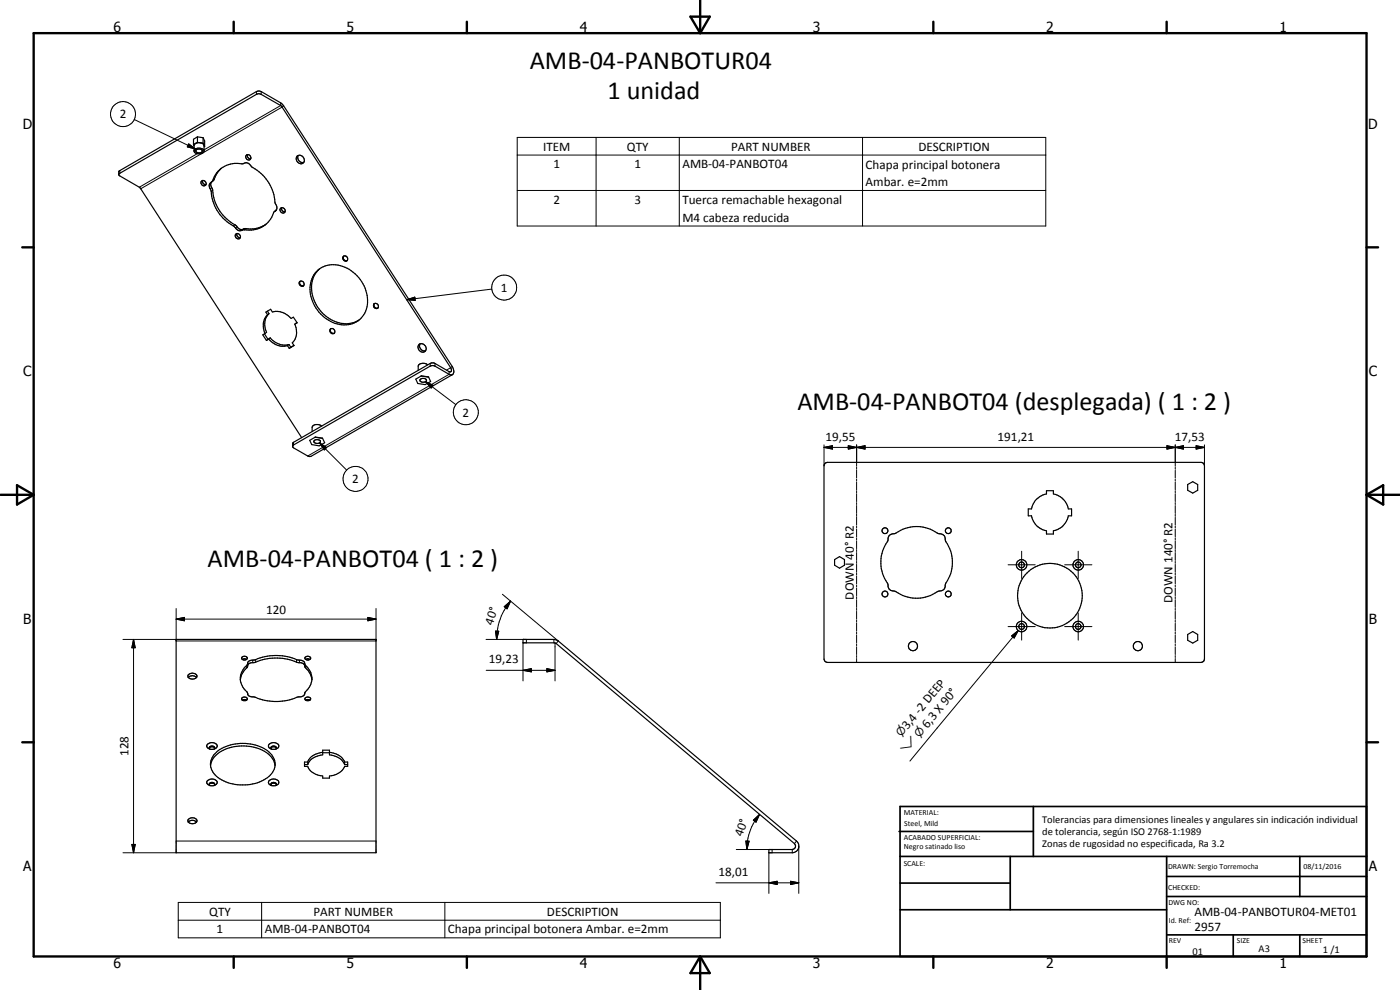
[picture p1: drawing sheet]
<svg xmlns="http://www.w3.org/2000/svg" width="420mm" height="297mm" viewBox="0 0 420 297" stroke-linecap="round" stroke-linejoin="round" font-family="sans-serif">
<g fill="none" stroke="#000" stroke-width=".35">
<path d="M35.6 52.3l41.5-24.1 .7-.1 .6 .2 5.8 3.4 51 78.6a.64 .64 0 0 1 .3 .8 .64 .64 0 0 1-.7 .4l-4.4-2.5-1.3 .1-41 23.6-.3 .3 .1 1.2 4.5 2.6 1 .1 42.4-24.5M58.1 43.4l.1 .4M58.2 45.2a1.78 1.78 0 0 1 3 .1M58.7 43.1a1.96 1.96 0 0 1 2.5 .3M58.7 43.1l-.5 .4v1.8a1.84 1.84 0 0 0 3 .1v-2M58.7 43.1l-.6 .3M58.9 45a1.22 1.22 0 0 1 1.8 .3 1.06 1.06 0 0 1-1 .6 1.06 1.06 0 0 1-.9-.8zM59.3 41.1l-1.2 .7v1.6M59.3 41.1l1.6 .2M59.3 42.7l1.6 .3M59.3 42.7l-.6 .4M59.3 41.1v1.6"/>
<path d="M60.4 54.5a.83 .83 0 0 1 1.2 0 .83 .83 0 0 1-.2 1.3 1.01 1.01 0 0 1-1-1.3zM60.8 54.1a.96 .96 0 0 0 1 1.3M60.9 41.3l.5 1v1.6M60.9 43l.3 .4M60.9 41.3v1.7M61.2 43.4l.2 .5M61.4 43.9l-.2 .1M66.5 50.5a11.1 11.1 0 0 0-2.5 3.8 1.51 1.51 0 0 0-.3 2.4 13.5 13.5 0 0 0 7.3 11.2 1.6 1.6 0 0 0 2.4 .7 8.3 8.3 0 0 0 6.5-1.4M73.9 46.6a.79 .79 0 0 1 1.3 .3 .79 .79 0 0 1-.8 1.1 .93 .93 0 0 1-.5-1.4zM74.2 46.4a.97 .97 0 0 0 1.1 1.2M89.1 46.9a1.33 1.33 0 0 1 2 .3 1.33 1.33 0 0 1-.6 1.9 1.52 1.52 0 0 1-1.4-2.2zM89.5 46.7a1.47 1.47 0 0 0 .2 1.5 1.47 1.47 0 0 0 1.5 .5"/>
<path d="M70.6 70.4a.83 .83 0 0 1 1.3 0 .83 .83 0 0 1-.2 1.3 .96 .96 0 0 1-1.1-1.3zM71.1 70.1a.92 .92 0 0 0 1 1.2M82.9 63l.2-.3-.1-1.1a6 6 0 0 1-.8-3.2 14 14 0 0 0-6.9-8.6 1.59 1.59 0 0 0-2.4-.7 7.8 7.8 0 0 0-9.2 5.4l-.6 .4-.3 .8 .6 1.6a13.2 13.2 0 0 0 7.2 10.9 1.73 1.73 0 0 0 2.6 .7 7.7 7.7 0 0 0 9-5.3l.2-.1M82.9 63l-.5 .5M84.5 62.3a.96 .96 0 0 1 1 1.3M84.5 62.3a.83 .83 0 0 0-.2 1.3 .83 .83 0 0 0 1.2 0M84.5 62.3a.97 .97 0 0 0 1 1.2M103.2 76.8a.88 .88 0 0 1 1 .4 .88 .88 0 0 1-.1 1.1M103.2 76.8a.88 .88 0 0 0-.2 1.1 .88 .88 0 0 0 1.1 .4M103.2 76.8a.9 .9 0 0 0-.1 1 .9 .9 0 0 0 .9 .4M80.3 93.3l.4 .8M80.3 94.4l-.5-.8 1.4-.8 .5 .8a5.6 5.6 0 0 1 5.7 1.9l.6-.3 1.2 1.7-.7 .4"/>
<path d="M80.3 94.4a4.8 4.8 0 0 0-.8 5.7M80.7 94.1l-.4 .3M80.7 94.1a4.8 4.8 0 0 0-.7 5.6l-.5 .4M88.5 97.3a4.8 4.8 0 0 1-.8 5.6l.6 .8-1.5 .8M89.1 96.8l-.6 .5M90.1 84.4a.88 .88 0 0 1 1 .3 .88 .88 0 0 1 0 1M90.1 84.4a.85 .85 0 0 0-.1 1.2 .85 .85 0 0 0 1.1 .1M90.1 84.4a.89 .89 0 0 0 0 1 .89 .89 0 0 0 1 .3M94.9 81.5a8 8 0 0 1 10.5-.3 10.5 10.5 0 0 1 4.1 12.7 7.3 7.3 0 0 1-10.3 2.5 10.7 10.7 0 0 1-5.6-12.8zM95.8 80.7a8.9 8.9 0 0 0-.1 12 9.5 9.5 0 0 0 11.2 3.8l1.1-.7M99.3 98.6a.9 .9 0 0 1 1 .3 .9 .9 0 0 1 .1 1M99.3 98.6a.86 .86 0 0 0-.1 1.2 .86 .86 0 0 0 1.2 .1"/>
<path d="M99.3 98.6a.9 .9 0 0 0 0 1.1 .9 .9 0 0 0 1.1 .2M112.2 91.2a.78 .78 0 0 1 1.3 .3 .78 .78 0 0 1-.8 1 .93 .93 0 0 1-.5-1.3zM112.3 91.1a.91 .91 0 0 0 .1 1 .91 .91 0 0 0 1 .3M79.4 100.2l1 1.6M79.5 100.1l-.6 .4 1.1 1.7M80.4 101.8l-.4 .4M80.7 101.8l-.7 .4M80.7 101.8a5.7 5.7 0 0 0 5.6 1.9M81.1 101.4l-.4 .4M81.1 101.4l-.7 .4M81.1 101.4a5.8 5.8 0 0 0 5.6 2M86.3 103.7l.5 .8"/>
<path d="M86.7 103.4l-.4 .3M86.7 103.4l.6 .8M87.3 104.2l-.5 .3M88.2 103.6l-.9 .6M125.8 103.3a1.35 1.35 0 0 1 1.9 .5 1.35 1.35 0 0 1-.6 1.9 1.45 1.45 0 0 1-1.5-.8 1.45 1.45 0 0 1 .2-1.6zM126.1 103.2a1.5 1.5 0 0 0 1.6 2M126.1 113.9a.99 .99 0 0 1 1.1-.5 .99 .99 0 0 1 .7 .9 1.11 1.11 0 0 1-1.9-.3zM126.4 112.8l2.2 .4M126.4 112.8l-1.6 .9 .6 1.4 2.2 .3 1.6-.9-.6-1.3M128.3 109.5a1.83 1.83 0 0 0-2.8 .4v1.2M90.5 131.3l-48.4-74.9-6.5-3.9v-.9l.2-.4 41.2-23.7 .5-.2 .9 .2 5.8 3.4 .9 .8 50.6 78.2a1.72 1.72 0 0 1 0 2.5l-.9-.1-4.4-2.5-1.3 .1-41 23.6-.3 .4M94.3 132.2a1.16 1.16 0 0 1 1.9 .4 1.16 1.16 0 0 1-2-.2z"/>
<path d="M94.6 131.2l2.2 .3M94.6 131.2l-1.6 .9 .5 1.3 2.3 .4 1.6-1-.6-1.3M96.6 127.8a1.79 1.79 0 0 0-2.9 .4v1.3M247.7 138.9l.6-.2h112.2l.6 .2 .4 .8v58l-.2 .7-.8 .4-112.6-.2-.6-.9v-58zM310.7 150.2l1.8-1.4 1.6-.6v-1h2v1a5.6 5.6 0 0 1 4.5 4.5h1v2.1h-1a5.6 5.6 0 0 1-4.5 4.5v.9h-2v-.9a5.5 5.5 0 0 1-4.5-4.5h-1v-2.1h1l.3-1.1zM356.4 145.4l1.6-.9 1.4 .9v1.7l-1.4 .9-1.6-.9zM250.5 167.9l1.5-.9 1.4 .9v1.7l-1.4 .9-1.5-.9zM266.9 160.7l.4-.3 1.3-.3a11.1 11.1 0 0 1 13 0 1.81 1.81 0 0 1 2.1 2.1 11.4 11.4 0 0 1 0 13.1 1.81 1.81 0 0 1-2.1 2.1 11.1 11.1 0 0 1-13 0 1.76 1.76 0 0 1-2.1-2.1 11.2 11.2 0 0 1 0-13.1zM52.9 191.9h59.9v64h-59.9zM72.6 197.2a.83 .83 0 0 1 1-.4 .83 .83 0 0 1 .5 .9 .83 .83 0 0 1-1 .4 .83 .83 0 0 1-.5-.9zM72.7 197.9l.6-.2 .7 .2M74.3 199.1l-.1 .3a5.2 5.2 0 0 0 0 8.4 1.39 1.39 0 0 0 1.9 1.3 17.1 17.1 0 0 0 13.6 0 1.53 1.53 0 0 0 1.9-1.5 5.1 5.1 0 0 0-.1-8.2l-.1-.3"/>
<path d="M74.3 199.6l.7-.6 1.1-.2a17.1 17.1 0 0 1 13.6 0 1.43 1.43 0 0 1 1.7 1M91.7 197.9l.6-.2 .7 .2M91.8 197.9l-.3-.3a.86 .86 0 0 1 .9-.7 .86 .86 0 0 1 .8 .7l-.2 .3M91.8 197.9l.3 .1 .9-.1M157 191.9h9.2l1.3 .4 71.5 60a1.99 1.99 0 0 1 .6 2.2 1.99 1.99 0 0 1-1.8 1.4h-7.1v-1h7.1a1.01 1.01 0 0 0 .9-.7 1.01 1.01 0 0 0-.3-1.1l-71.5-60-.7-.2h-9.2zM356.4 190.4l1.6-.9 1.4 .9v1.7l-1.4 .9-1.6-.9zM56.5 203.2a1.83 1.83 0 0 0 2.5 0M56.5 203.2a1.07 1.07 0 0 1 1.4-1.2 .95 .95 0 0 1 .9 .2 .95 .95 0 0 1 .2 1M56.5 203.2a1.77 1.77 0 0 1 2.5 0M72.1 204a7.2 7.2 0 0 1 2.2-4v-1.1a2.63 2.63 0 0 1 2.4-1 16.8 16.8 0 0 1 13 .1l.8 .1 .8 .4 .2 1.7a6.5 6.5 0 0 1 2.1 3.8M72.6 209.4a.83 .83 0 0 1 1-.3 .83 .83 0 0 1 .5 .9 .99 .99 0 0 1-1.6-.3zM72.7 210.1l.6-.2 .7 .2"/>
<path d="M91.7 210.1l.6-.2 .7 .2M91.8 210.1l-.3-.3a.86 .86 0 0 1 .9-.7 .86 .86 0 0 1 .8 .7l-.2 .3M91.8 210.1h1.2M62.8 235.4l.5-.4h.6l.6 .4M62.8 224.5l.5-.4h.6l.6 .4M62.8 235.5a.83 .83 0 0 1 .8-.8 .83 .83 0 0 1 .9 .8M62.8 235.5l.2 .2M63 235.7h1.2M63 224.8l-1-.8a1.61 1.61 0 0 1 1.6-1.2 1.61 1.61 0 0 1 1.6 1.2l-1 .8M63 235.7l-1-.8a1.61 1.61 0 0 1 1.6-1.2 1.61 1.61 0 0 1 1.6 1.2l-1 .8M63 224.8h1.2M63 224.7l-.2-.2a.76 .76 0 0 1 .8-.7 .76 .76 0 0 1 .7 .9h-.1"/>
<path d="M63.2 229.7a6.8 6.8 0 0 1 5.7-5.3 12.8 12.8 0 0 1 12.4 2.5l.9 1.4 .3 1.4M64.2 226.4a12.9 12.9 0 0 1 15-1.9 5.5 5.5 0 0 1 3.3 5.3 6.9 6.9 0 0 1-5.2 5.1 12.9 12.9 0 0 1-13.1-2.8 4.3 4.3 0 0 1 0-5.7zM64.5 235.5l-.3 .2M80.8 223.3a1.79 1.79 0 0 1 2.9 .5 1.69 1.69 0 0 1-1.6 1.1 1.69 1.69 0 0 1-1.6-1.1zM80.8 234.2a1.79 1.79 0 0 1 2.9 .5 1.69 1.69 0 0 1-1.6 1.1 1.69 1.69 0 0 1-1.6-1.1zM81.3 235.4l.5-.4h.7l.5 .4M81.3 224.5l.5-.4h.7l.5 .4M81.3 235.5a.83 .83 0 0 1 .8-.8 .83 .83 0 0 1 .9 .8M81.3 235.5l.2 .2M81.5 224.7l-.2-.2a.79 .79 0 0 1 .9-.7 .79 .79 0 0 1 .7 .9h-.1M83 235.5l-.2 .2M91.4 229.4h1"/>
<path d="M92.4 228.6h-1v1.4h1a5.1 5.1 0 0 0 4.4 2.8v.7h2.1v-.7a5 5 0 0 0 4.5-2.8h.9v-1.4h-.9M92.4 229.4a5 5 0 0 1 4.4-2.9v-1.4h2.1v1.4a5.1 5.1 0 0 1 4.5 2.9M92.4 228.6v.8M96.8 225.8h2.1M96.8 225.7a5.2 5.2 0 0 0-4.4 2.9M98.9 225.7a5.1 5.1 0 0 1 4.5 2.9M103.4 229.4h.9M103.4 228.6v.8M56.5 246.6a1.15 1.15 0 0 1 .4-1.2 1.15 1.15 0 0 1 1.3 0l.8 .5v.7M56.5 246.6a1.83 1.83 0 0 0 2.5 0M56.5 246.6a1.77 1.77 0 0 1 2.5 0"/>
<circle cx="265.6" cy="159.2" r=".88"/>
<circle cx="284.6" cy="159.3" r=".88"/>
<circle cx="265.6" cy="178.2" r=".88"/>
<circle cx="284.6" cy="178.2" r=".88"/>
<circle cx="306.6" cy="169.5" r=".86"/>
<circle cx="306.6" cy="169.5" r="1.58"/>
<circle cx="315.1" cy="178.7" r="9.7"/>
<circle cx="323.6" cy="169.5" r="1.58"/>
<circle cx="323.6" cy="169.5" r=".85"/>
<circle cx="274" cy="193.9" r="1.36"/>
<circle cx="306.6" cy="188" r=".86"/>
<circle cx="306.6" cy="188" r="1.58"/>
<circle cx="323.6" cy="188" r="1.58"/>
<circle cx="323.6" cy="188" r=".86"/>
<circle cx="341.5" cy="193.9" r="1.38"/>
</g>
<g fill="none" stroke="#000" stroke-width=".3">
<path d="M40.3 35.9l18.4 8.8M77 27.5v.8M78.4 27.5v.8M84.2 30.9v.8l-23 13.3M85.1 31.7l-42.9 24.9M36 51.2v.8M56.6 43.2l2.1 1.5-2.5-.6zM59.2 46.1l-17.4 10.1M63.5 56.3l-.4 .3M63.8 57.1l-.4 .4M64.3 53.8l-.5 .3M155.2 41.2h158.6v26.6h-158.6z"/>
<path d="M155.2 46.5h158.6M155.2 57.1h158.6M178.9 41.2v26.6M203.9 41.2v26.6M258.9 41.2v26.6M70.5 67.4l-.5 .4M71.2 68.1l-.5 .3M73.1 68.7l-.5 .4M73.9 68.6l-.5 .4M82.8 63.1l-.2 .3M122.1 89.9l2.4-.7 .1 .9zM147.6 86.7l-25.5 3.2"/>
<path d="M127.7 114.5l2.3 1.1-.6 .8zM127.7 114.5l9.1 6.9M129.1 109.1v.8M130.5 109.1v.8M134.8 111.5v.8l-42.4 24.5M135.7 109.9l-1.7 1.1M88.1 132.7v.8M95.9 132.9l2.1 1.4-.7 .7zM95.9 132.9l8.1 8.2M247.3 134.2l2.5-.5v1zM247.3 134.2h114.2M247.3 133.5v6.2"/>
<path d="M254.6 133.7l2.5 .5-2.5 .5zM257.1 134.2l2.5-.5v1zM257.1 133.5v6.4M350.2 133.7l2.5 .5-2.5 .5zM352.7 134.2l2.5-.5v1zM352.7 133.5v6.4M359 133.7l2.5 .5-2.5 .5zM361.5 133.5v6.2M257.1 140.2v.6M257.1 141.1v2.3M257.1 143.8v.5M257.1 144.6v2.4"/>
<path d="M257.1 147.2v.7M257.1 148.1v2.4M257.1 150.8v.6M257.1 151.7v2.4M257.1 154.3v.6M257.1 155.2v2.4M257.1 157.9v.5M257.1 158.7v2.4M352.7 140.2v.6M352.7 141.1v2.3M352.7 143.8v.5M352.7 144.6v2.4"/>
<path d="M352.7 147.2v.7M352.7 148.1v2.4M352.7 150.8v.6M352.7 151.7v2.4M352.7 154.3v.6M352.7 155.2v2.4M352.7 157.9v.5M352.7 158.7v2.4M150.8 178.3l16.7 14-.6 .8M257.1 161.4v.6M257.1 162.3v2.3M257.1 164.9v.6"/>
<path d="M257.1 165.8v2.3M257.1 168.4v.6M257.1 169.3v2.4M257.1 172v.6M257.1 172.8v2.4M257.1 175.5v.6M257.1 176.4v2.3M257.1 179v.6M257.1 179.9v2.3M302.5 169.5h8.2M306.6 165.4v8.2M319.5 169.5h8.2"/>
<path d="M323.6 165.4v8.2M352.7 161.4v.6M352.7 162.3v2.3M352.7 164.9v.6M352.7 165.8v2.3M352.7 168.4v.6M352.7 169.3v2.4M352.7 172v.6M352.7 172.8v2.4M352.7 175.5v.6M352.7 176.4v2.3M352.7 179v.6"/>
<path d="M352.7 179.9v2.3M36.9 191.9h16M40.1 191.9l.5 2.5h-1zM40.1 191.9v64M52.9 185.8l2.5-.5v1zM52.9 182.6v9.7h59.9v-9.7M52.9 185.8h59.9M74 199.6v.8M75.8 198.1v.7M76.7 197.9v.8M89 197.9v.8M89.9 198.1v.7"/>
<path d="M91.7 199.6v.8M110.4 185.3l2.4 .5-2.4 .5zM145.9 191.9h12.1v1M148.7 189.4h1l-.7 2.5zM151.3 182l1.9-1.7-1 2.4zM153.2 180.3a18.2 18.2 0 0 0-4.2 11.6M157 192.9v11.4M166.2 191.9v1M166.6 192.9v11.4M257.1 182.5v.6M257.1 183.4v2.4M257.1 186.1v.6"/>
<path d="M257.1 187v2.3M257.1 189.6v.6M257.1 190.5v2.3M257.1 193.2v.5M257.1 194.1v2.3M257.1 196.7v.6M257.1 197.6v1.2M302.5 188h8.2M303.6 190.8l2-1.6-1.2 2.2zM305.6 189.2l-32.5 39.1M306.6 183.9v8.2M319.5 188h8.2"/>
<path d="M323.6 183.9v8.2M352.7 182.5v.6M352.7 183.4v2.4M352.7 186.1v.6M352.7 187v2.3M352.7 189.6v.6M352.7 190.5v2.3M352.7 193.2v.5M352.7 194.1v2.3M352.7 196.7v.6M352.7 197.6v1.2M74.3 208.1v.1"/>
<path d="M91.4 208.1v.1M145.9 201.1h20.7M157 201.1l2.5-.5v1zM164.1 200.6l2.5 .5-2.5 .5zM36.9 255.9h16M39.6 253.4h1l-.5 2.5zM52.9 252.3h59.9M221 254.9h10.7v1M223.8 252.3l1 .1-.7 2.5zM226.1 246.1l1.9-1.8-1.1 2.4zM228 244.3a16.4 16.4 0 0 0-3.9 10.6M230.7 255.9v12.2"/>
<path d="M237.8 254.9v1M239 252.3l-.6 .8M239.7 253.9v14.2M53.5 270.8h162.7v10.6h-162.7zM53.5 276.1h162.7M78.5 270.8v10.6M133.5 270.8v10.6M214.9 264.9h24.8M230.7 264.9l2.5-.5v1zM237.3 264.4l2.4 .5-2.4 .5z"/>
<circle cx="36.9" cy="34.2" r="3.8"/>
<circle cx="151.3" cy="86.3" r="3.7"/>
<circle cx="139.8" cy="123.7" r="3.8"/>
<circle cx="106.7" cy="143.7" r="3.8"/>
</g>
<g fill="none" stroke="#000" stroke-width=".71">
<path d="M10.1 9.9h400v277.1h-400zM70.1 6.5v3.4M140.1 6.5v3.4M207.2 5h5.8l-2.9 4.9zM210.1 0v9.9M280.1 6.5v3.4M350.1 6.5v3.4M6.7 74.2h3.4M410.1 74.2h3.5M.1 148.5h10M5.1 145.6l5 2.9-5 2.9zM410.1 148.5h10"/>
<path d="M410.1 148.5l5-2.9v5.8zM6.7 222.7h3.4M410.1 222.7h3.5M70.1 287v3.4M140.1 287v3.4M210.1 287v10M210.1 287l2.9 5h-5.8zM280.1 287v3.4M350.1 287v3.4"/>
</g>
<g fill="none" stroke="#000" stroke-width=".51">
<path d="M269.8 249.5h40.3M270.1 242h140v45h-140zM270.1 257h140M303.2 257v16M310.1 242v15M350.1 257v30M390.1 257v12M270.1 265h33.1M270.1 273h80M350.1 269h60M350.1 263h60M350.1 280.5h60"/>
<path d="M370.1 280.5v6.5M390.1 280.5v6.5"/>
</g>
<g fill="#000">
<path d="M56.6 43.2l2.1 1.5-2.5-.6zM122.1 89.9l2.4-.7 .1 .9zM127.7 114.5l2.3 1.1-.6 .8zM95.9 132.9l2.1 1.4-.7 .7zM247.3 134.2l2.5-.5v1zM254.6 133.7l2.5 .5-2.5 .5zM257.1 134.2l2.5-.5v1zM350.2 133.7l2.5 .5-2.5 .5zM352.7 134.2l2.5-.5v1zM359 133.7l2.5 .5-2.5 .5zM40.1 191.9l.5 2.5h-1zM52.9 185.8l2.5-.5v1z"/>
<path d="M110.4 185.3l2.4 .5-2.4 .5zM148.7 189.4h1l-.7 2.5zM151.3 182l1.9-1.7-1 2.4zM303.6 190.8l2-1.6-1.2 2.2zM157 201.1l2.5-.5v1zM164.1 200.6l2.5 .5-2.5 .5zM39.6 253.4h1l-.5 2.5zM223.8 252.3l1 .1-.7 2.5zM226.1 246.1l1.9-1.8-1.1 2.4zM230.7 264.9l2.5-.5v1zM237.3 264.4l2.4 .5-2.4 .5z"/>
</g>
<g font-size="7.9">
<text x="159" y="20.8">AMB-04-PANBOTUR04</text>
<text x="182.3" y="29.8">1 unidad</text>
<text x="239.3" y="123">AMB-04-PANBOT04 (desplegada) ( 1 : 2 )</text>
<text x="62.3" y="170.3">AMB-04-PANBOT04 ( 1 : 2 )</text>
</g>
<g font-size="4.2">
<text x="34" y="9.6">6</text>
<text x="104" y="9.6">5</text>
<text x="174" y="9.6">4</text>
<text x="244" y="9.6">3</text>
<text x="314" y="9.6">2</text>
<text x="384" y="9.6">1</text>
<text x="6.8" y="38.7">D</text>
<text x="410.6" y="38.7">D</text>
<text x="7" y="112.9">C</text>
<text x="410.8" y="112.9">C</text>
<text x="7" y="187.1">B</text>
<text x="410.8" y="187.1">B</text>
<text x="7" y="261.4">A</text>
<text x="410.8" y="261.4">A</text>
<text x="34" y="290.4">6</text>
<text x="104" y="290.4">5</text>
<text x="174" y="290.4">4</text>
<text x="244" y="290.4">3</text>
<text x="314" y="290.4">2</text>
<text x="384" y="290.4">1</text>
</g>
<g font-size="3.9">
<text x="35.9" y="35.5">2</text>
<text x="163" y="45.2">ITEM</text>
<text x="188.2" y="45.2">QTY</text>
<text x="219.4" y="45.2">PART NUMBER</text>
<text x="275.6" y="45.2">DESCRIPTION</text>
<text x="166.1" y="50.5">1</text>
<text x="190.4" y="50.5">1</text>
<text x="204.8" y="50.5">AMB-04-PANBOT04</text>
<text x="259.8" y="50.6">Chapa principal botonera</text>
<text x="259.8" y="55.9">Ambar. e=2mm</text>
<text x="166.1" y="61.1">2</text>
<text x="190.4" y="61.1">3</text>
<text x="204.8" y="61.2">Tuerca remachable hexagonal</text>
<text x="204.8" y="66.5">M4 cabeza reducida</text>
<text x="150.4" y="87.6">1</text>
<text x="138.8" y="125">2</text>
<text x="247.7" y="132.2">19,55</text>
<text x="299.4" y="132.2">191,21</text>
<text x="352.6" y="132.2">17,53</text>
<text x="105.7" y="145">2</text>
<text x="256.3" y="179.9" transform="rotate(-90 256.3 179.9)">DOWN 40° R2</text>
<text x="79.9" y="184.2">120</text>
<text x="351.9" y="180.9" transform="rotate(-90 351.9 180.9)">DOWN 140° R2</text>
<text x="147.8" y="187.7" transform="rotate(-70 147.8 187.7)">40°</text>
<text x="146.7" y="199.1">19,23</text>
<text x="272.3" y="219.1" transform="rotate(-50 272.3 219.1)">3,4 -2 DEEP</text>
<text x="278.3" y="218.7" transform="rotate(-50 278.3 218.7)">6,3 X 90°</text>
<text x="38.6" y="226.9" transform="rotate(-90 38.6 226.9)">128</text>
<text x="222.7" y="251.2" transform="rotate(-70 222.7 251.2)">40°</text>
<text x="215.6" y="262.8">18,01</text>
<text x="62.8" y="274.7">QTY</text>
<text x="94.1" y="274.7">PART NUMBER</text>
<text x="164.2" y="274.7">DESCRIPTION</text>
<text x="358.5" y="275">AMB-04-PANBOTUR04-MET01</text>
<text x="65" y="280">1</text>
<text x="79.4" y="280">AMB-04-PANBOT04</text>
<text x="134.4" y="280.1">Chapa principal botonera Ambar. e=2mm</text>
<text x="358.5" y="279.4">2957</text>
</g>
<g font-size="3.3">
<text x="270.5" y="221.2" transform="rotate(-50 270.5 221.2)">n</text>
<text x="276" y="221.5" transform="rotate(-50 276 221.5)">n</text>
<text x="271.9" y="226.4" transform="rotate(-50 271.9 226.4)">w</text>
</g>
<g font-size="3.1">
<text x="312.7" y="246.8">Tolerancias para dimensiones lineales y angulares sin indicación individual</text>
<text x="312.7" y="250.4">de tolerancia, según ISO 2768-1:1989</text>
<text x="312.7" y="254">Zonas de rugosidad no especificada, Ra 3.2</text>
<text x="357.9" y="286.4">01</text>
<text x="377.7" y="285.6">A3</text>
<text x="397" y="285.9">1 /1</text>
</g>
<g font-size="2.4">
<text x="271.2" y="244.4">MATERIAL:</text>
<text x="271.3" y="252">ACABADO SUPERFICIAL:</text>
<text x="271.4" y="247.9">Steel, Mild</text>
<text x="271.3" y="254.6">Negro satinado liso</text>
<text x="271.2" y="259.7">SCALE:</text>
<text x="350.6" y="260.8">DRAWN: Sergio Torremocha</text>
<text x="391.2" y="260.6">08/11/2016</text>
<text x="350.6" y="267">CHECKED:</text>
<text x="350.6" y="271.4">DWG NO:</text>
<text x="350.8" y="276.9">Id. Ref:</text>
<text x="350.8" y="282.8">REV</text>
<text x="371.2" y="282.9">SIZE</text>
<text x="390.9" y="282.9">SHEET</text>
</g>
</svg>
